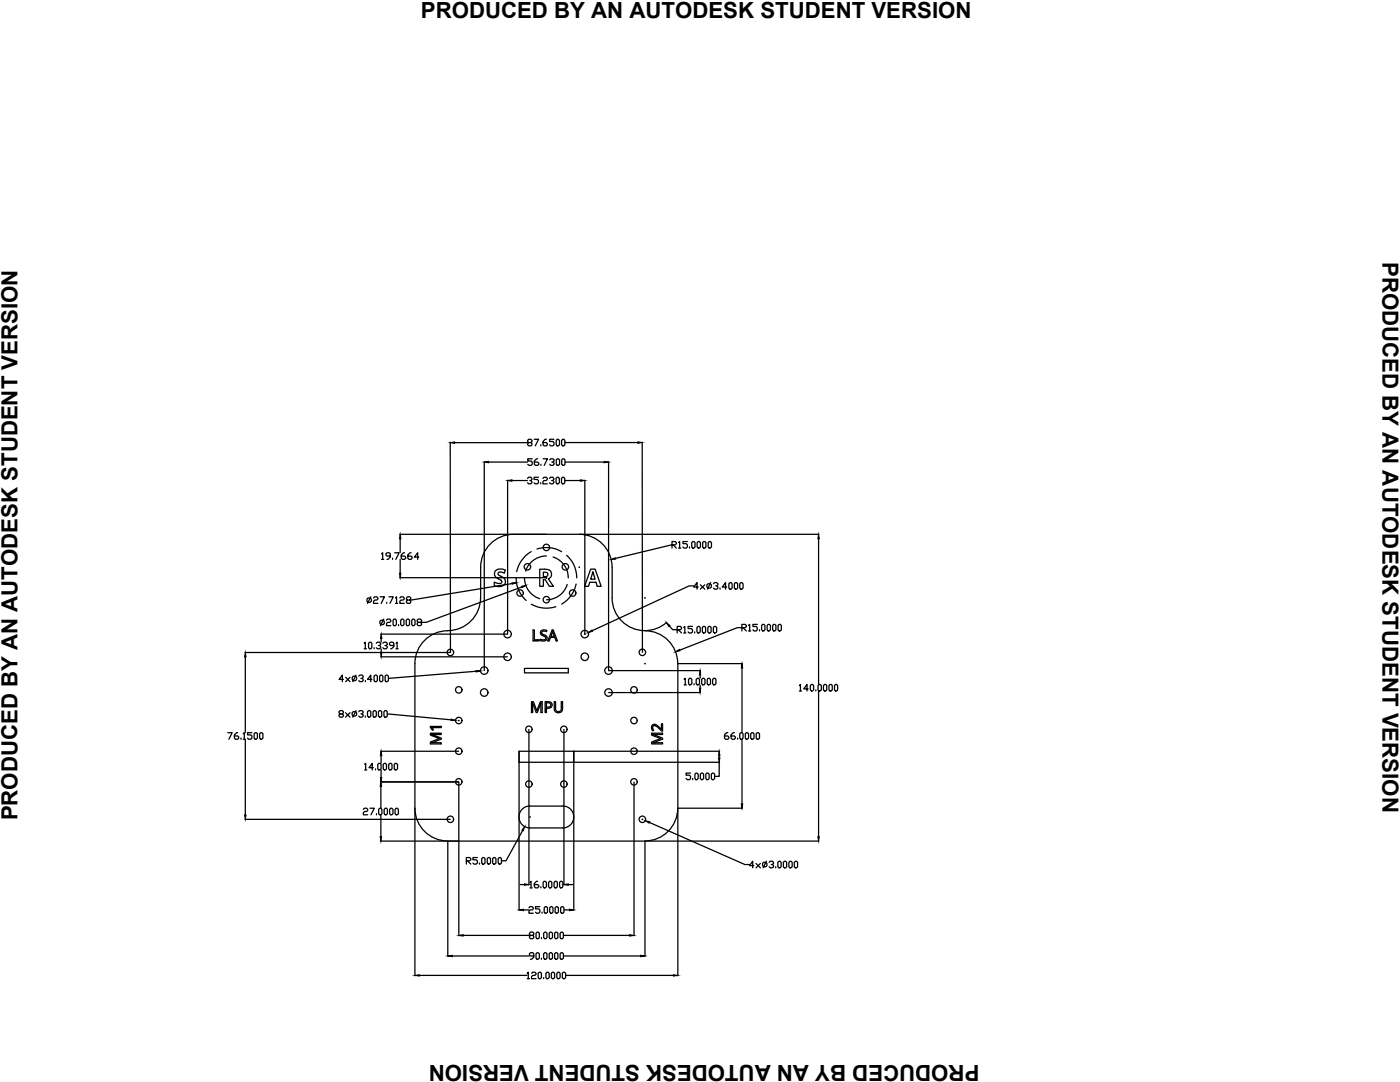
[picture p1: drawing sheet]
<svg xmlns="http://www.w3.org/2000/svg" width="279mm" height="216mm" viewBox="0 0 279 216" stroke-linecap="round" stroke-linejoin="round" font-family="sans-serif">
<!-- layer: MODELSKETCH_VISIBLE -->
<g fill="none" stroke="#000" stroke-width=".25">
<path d="M95.9 119.3a6.6 6.6 0 0 1-6.5 6.5M98.8 113.9a1.65 1.65 0 0 1 2.1-.1l-.3 .5a.71 .71 0 0 0-1.2 .3l.5 .3a1.1 1.1 0 0 1 .9 1.4 1.1 1.1 0 0 1-1.5 .7l-.7-.2v-.6l.9 .2h.4a.44 .44 0 0 0 .2-.5 .44 .44 0 0 0-.4-.3 1.12 1.12 0 0 1-.9-1.7zM107.7 113.6h1a1.03 1.03 0 0 1 1.3 .6 1.03 1.03 0 0 1-.6 1.3l1 1.5h-.8l-.8-1.3h-.4v1.3h-.7zM108.4 114.2a.58 .58 0 0 1 .7 0 .58 .58 0 0 1 .2 .6l-.3 .3h-.6zM117.9 113.6h.9l1.2 3.4h-.8l-.3-.8h-1.2l-.2 .8h-.8zM118.3 114.1l.5 1.5h-.9zM122.2 113.2a6.6 6.6 0 0 0-6.6-6.6h-13.1a6.6 6.6 0 0 0-6.6 6.6v6.1M122.2 119.3a6.6 6.6 0 0 0 6.5 6.5M122.2 113.2v6.1M89.4 125.9a6.6 6.6 0 0 0-6.6 6.5v28.9a6.6 6.6 0 0 0 6.6 6.5M104.7 133.4h8.7v.9h-8.7zM106.4 125.7h.2v2h1v.2h-1.2z"/>
<path d="M108 125.9l.4-.2 .7 .1v.2l-.6-.1a.39 .39 0 0 0-.4 .4 .39 .39 0 0 0 .5 .4 .65 .65 0 0 1 .6 .8 .65 .65 0 0 1-1 .4l-.4-.1v-.2l.8 .1a.42 .42 0 0 0 .3-.5 .42 .42 0 0 0-.5-.3 .64 .64 0 0 1-.4-1zM110.2 125.7h.2l.9 2.2h-.3l-.3-.7h-.8l-.3 .7h-.3zM110.3 126l.3 1h-.7zM128.7 125.9a6.6 6.6 0 0 1 6.6 6.5v28.9a6.6 6.6 0 0 1-6.6 6.5M85.9 144.9h2.2v.3h-2l.4 .4-.2 .1-.4-.5zM85.9 146.3h2.2v.3l-2-.1 2 .8v.2l-2 .7h2v.2h-2.2v-.3l1.8-.7-1.8-.7zM103.6 149.9h10.9v2.2h-10.9zM106.1 140h.3l.7 1.8 .7-1.8h.4v2.2h-.2v-1.9l-.8 1.9h-.2l-.7-1.9v1.9h-.2zM108.8 140h.6a.68 .68 0 0 1 .8 .7 .68 .68 0 0 1-.9 .6h-.2v.9h-.3zM109.1 140.2a.57 .57 0 0 1 .8 .6 .65 .65 0 0 1-.8 .3zM110.6 140h.3v1.4a.57 .57 0 0 0 .6 .6 .57 .57 0 0 0 .5-.6v-1.4h.3v1.4a.83 .83 0 0 1-.9 .8 .83 .83 0 0 1-.8-.8zM130 146.3h2.2v.3l-1.9-.1 1.9 .8v.2l-1.9 .7h1.9v.2h-2.2v-.3l1.8-.7-1.8-.7z"/>
<path d="M130.2 144.7a.9 .9 0 0 1 1.3 .4l.5 .4v-1.1h.2v1.5h-.2l-.7-.7a.55 .55 0 0 0-.6-.4 .55 .55 0 0 0-.5 .5l.2 .4-.1 .1a.93 .93 0 0 1-.1-1.1zM89.4 167.8h39.3M105.8 160.8a2.19 2.19 0 0 0-2.2 2.2 2.19 2.19 0 0 0 2.2 2.2h6.5a2.19 2.19 0 0 0 2.2-2.2 2.19 2.19 0 0 0-2.2-2.2M105.8 160.8h6.5"/>
<circle cx="103.8" cy="118.3" r=".65"/>
<circle cx="105.3" cy="113.1" r=".65"/>
<circle cx="109" cy="109.2" r=".65"/>
<circle cx="109" cy="119.7" r=".65"/>
<circle cx="112.8" cy="113.1" r=".65"/>
<circle cx="114.3" cy="118.3" r=".65"/>
<circle cx="89.9" cy="130.2" r=".65"/>
<circle cx="91.6" cy="137.7" r=".65"/>
<circle cx="96.6" cy="133.8" r=".75"/>
<circle cx="96.6" cy="138.2" r=".75"/>
<circle cx="101.3" cy="126.5" r=".75"/>
<circle cx="101.3" cy="131.1" r=".75"/>
<circle cx="116.7" cy="131.1" r=".75"/>
<circle cx="116.7" cy="126.5" r=".75"/>
<circle cx="121.4" cy="133.8" r=".75"/>
<circle cx="121.4" cy="138.2" r=".75"/>
<circle cx="126.5" cy="137.7" r=".65"/>
<circle cx="128.2" cy="130.2" r=".65"/>
<circle cx="91.6" cy="149.9" r=".65"/>
<circle cx="91.6" cy="143.8" r=".65"/>
<circle cx="91.6" cy="156" r=".65"/>
<circle cx="105.5" cy="145.5" r=".65"/>
<circle cx="105.5" cy="156.5" r=".65"/>
<circle cx="112.5" cy="145.5" r=".65"/>
<circle cx="112.5" cy="156.5" r=".65"/>
<circle cx="126.5" cy="149.9" r=".65"/>
<circle cx="126.5" cy="156" r=".65"/>
<circle cx="126.5" cy="143.8" r=".65"/>
<circle cx="89.9" cy="163.5" r=".65"/>
<circle cx="128.2" cy="163.5" r=".65"/>
</g>
<!-- layer: 0 -->
<g fill="none" stroke="#000" stroke-width=".25">
<path d="M89.9 88.2v42M90.7 88.3h14.6M96.6 92.1v41.7M97.5 92.2h7.8M101.3 95.8v30.7h-25.3M102.2 95.9h3M105.3 95.5l.2-.3h.4l.3 .5-.5 .2M105.5 88.3l-.2-.2 .2-.4h.5l.2 .4-.2 .2h-.5l-.2 .5 .2 .2h.5l.2-.2-.2-.5M105.9 95.9l.3 .2-.3 .4h-.4l-.2-.2M106.2 91.5h-.9v.5h.7l.2 .2v.4l-.2 .3h-.4l-.3-.3M106.6 87.7h.9l-.7 1.3M107.3 91.5h-.2l-.5 .5v.6l.3 .3h.4l.2-.3v-.2l-.2-.2h-.7"/>
<path d="M107.5 95.2h-.9v.5h.7l.2 .2v.4l-.2 .2h-.5l-.2-.2M107.9 96.3v.2M107.9 88.8v.2M108 92.6v.3M108.4 95.5l.2-.3h.4l.2 .3-.2 .4h-.4l-.2 .2v.4h.8M108.4 91.5h.9l-.7 1.4M109 87.7h-.2l-.4 .4v.7l.2 .2h.4l.2-.2-.2-.5h-.6M109.7 95.5l.2-.3h.4l.2 .5-.2 .2h-.2M109.7 91.8l.2-.3h.5l.2 .3v.2l-.2 .2h-.3M110.3 95.9l.2 .2-.2 .4h-.4l-.2-.2M110.4 92.2l.2 .2v.2l-.2 .3h-.5l-.2-.3M110.6 87.7h-.9v.4h.6l.3 .2v.5l-.3 .2h-.4l-.2-.2"/>
<path d="M111 91.8l.2-.3 .5 .3v.8l-.3 .3-.4-.3zM111.2 95.2l.4 .3v.8l-.2 .2-.4-.2v-.8zM111.2 87.7l.5 .2v.9l-.3 .2-.4-.2v-.9zM112.1 95.5l.2-.3h.2l.2 .3v.8l-.2 .2-.4-.2zM112.1 87.9l.2-.2h.2l.2 .2v.9l-.2 .2-.4-.2zM112.1 91.8l.2-.3 .5 .3v.8l-.3 .3-.4-.3zM112.8 95.9h3M112.8 88.3h14.5M112.8 92.2h7.8M116.7 95.8v30.8M121.5 92.1v41.7M128.2 88.2v42"/>
<path d="M73.4 119.3h.5l.2 .2v.5l-.2 .2h-.5l-.2-.2v-.5zM74 119.1l-.7 1.3M74.5 119.3l.3-.2h.4l.2 .2-.2 .4h-.4l-.3 .3v.4h.9M75.9 119.1h.8l-.6 1.3M76.1 110.5l.3-.2v1.3M76.1 111.6h.5M77.6 119.1h.9l-.7 1.3M77.9 111h-.7l-.2-.3 .2-.4h.5l.2 .2v.7l-.5 .4h-.2M78.3 111.4v.2M78.8 110.3h.9l-.7 1.3M78.9 119.3l.2-.2v1.3M79.8 106.6h29.2"/>
<path d="M79.8 115.3h29.2M79.8 119.3l.2-.2h.5l.2 .2-.2 .4h-.5l-.2 .3v.4h.9M79.9 107.5v2.8M79.9 111.6v2.8M80.7 110.3h-.2l-.4 .4v.7l.2 .2h.4l.3-.4-.3-.2h-.6M81.3 119.7l-.2-.2 .2-.4h.5l.2 .4-.2 .2h-.5l-.2 .5 .2 .2h.5l.2-.2-.2-.5M82 110.3h-.2l-.4 .4v.7l.2 .2h.4l.3-.2-.3-.4h-.6M83.6 111.2h-.9l.7-.9v1.3M102.2 116.4l-20.2 3.3M103 115.3a5.9 5.9 0 0 0 2 4.5M104.1 117.1l-19.1 7.1h-.8M104.7 115.3a4.4 4.4 0 0 0 3 4.2"/>
<path d="M106 110.1a6 6 0 0 0-2.9 4M107.2 109.6a6 6 0 0 1 4.9 .5M109 115.3h.1M109.1 110.9a4.4 4.4 0 0 0-4.2 3.1M109.1 115.3h.1M110.4 111.1a4.3 4.3 0 0 1 3 4.2M113.1 110.8a5.9 5.9 0 0 1 2 4.5M113.2 116.6a4.3 4.3 0 0 1-4.1 3.1M115 116.5a6 6 0 0 1-2.9 4M115.6 113.2h.1M115.6 113.1v.1M115.6 106.6h47.8"/>
<path d="M128.7 119.3h.1M134.1 108.7l-11.3 2.7M134.1 108.7h.7l.2-.4-.2-.2h-.7v1.3M134.3 108.7l.7 .7M135.4 108.3l.2-.2v1.3M135.4 109.4h.5M137.2 108.1h-.9v.4h.6l.3 .2v.4l-.3 .3h-.4l-.2-.3M137.6 109.1v.3M138 108.3l.3-.2 .4 .2v.8l-.2 .3h-.2l-.3-.3zM138.4 116.9h-.9l-19.3 9M139.1 108.3l.3-.2 .4 .2v.8l-.2 .3-.5-.3zM139.3 117.1h-.8l.6-.9v1.4"/>
<path d="M139.8 116.7l.9 .9M140.2 108.3l.2-.2h.3l.2 .2v.8l-.2 .3h-.3l-.2-.3zM140.7 116.7l-.9 .9M141.1 116.7l.2-.2h.4l.3 .2v.4l-.3 .2h-.4l-.2-.2zM141.3 108.3l.2-.2 .5 .2v.8l-.2 .3h-.3l-.2-.3zM141.8 116.2l-.6 1.4M142.4 116.5l.2-.3h.4l.3 .5-.5 .2M143 116.9l.3 .2v.2l-.3 .3h-.4l-.2-.3M143.7 117.3v.3M145 117.1h-.9l.7-.9v1.4M145.7 116.2h.2l.2 .3v.8l-.2 .3h-.2l-.2-.3v-.8zM146.8 116.2l.4 .3v.8l-.2 .3-.4-.3v-.8z"/>
<path d="M147.8 116.2h.3l.2 .3v.8l-.2 .3h-.3l-.2-.3v-.8zM163.4 107.5v29M48.9 130.2h41M49 131.1v15.1M68.5 135.6h-.8l.6-.9v1.3M69 135.1l.9 .9M69.9 135.1l-.9 .9M70.5 134.9h.5l.2 .2v.5l-.2 .2h-.5l-.2-.2v-.5zM71.1 134.7l-.7 1.3M71.6 134.9l.2-.2h.5l.2 .2v.2l-.2 .3h-.3M72.3 135.4l.2 .2v.2l-.2 .2h-.5l-.2-.2M72.7 128.4l.2-.3v1.4"/>
<path d="M72.7 129.5h.4M72.9 135.8v.2M73.6 128.4l.2-.3 .4 .3v.8l-.2 .3-.4-.3zM74.2 135.6h-.9l.7-.9v1.3M74.7 134.9l.2-.2 .4 .2v.9l-.2 .2-.4-.2zM74.7 129.2v.3M75.1 128.4l.2-.3h.5l.2 .3v.2l-.2 .2h-.3M75.8 128.8l.2 .2v.2l-.2 .3h-.5l-.2-.3M76 134.7h.2l.2 .2v.9l-.2 .2h-.2l-.2-.2v-.9zM76 131.1h25.3M76 123.8h.5l.2 .2v.4l-.2 .2h-.5l-.2-.2v-.4zM76.1 127.4v.7"/>
<path d="M76.1 129.5v.7M76.4 128.4l.2-.3h.5l.2 .3v.2l-.2 .2h-.3M76.6 123.5l-.7 1.3M76.9 134.9l.2-.2 .4 .2v.9l-.2 .2-.4-.2zM77.1 128.8l.2 .2v.2l-.2 .3h-.5l-.2-.3M77.1 123.8l.2-.3h.5l.2 .3-.2 .4h-.5l-.2 .2v.4h.9M77.2 120.2v.2M78.6 128.8h-.7l-.2-.2v-.2l.2-.3h.5l.2 .3v.6l-.5 .5h-.2M78.7 123.5h.2l.2 .3v.8l-.2 .2h-.2l-.3-.2v-.8zM78.9 120.4h.5M79 128.4l.2-.3v1.4M79 129.5h.5"/>
<path d="M79.5 124.6v.2M80 123.8l.2-.3h.2l.2 .3v.8l-.2 .2-.4-.2zM81.3 123.5h.2l.2 .3v.8l-.2 .2h-.2l-.2-.2v-.8zM82.4 123.5l.4 .3v.8l-.2 .2-.4-.2v-.8zM83.5 124.2l-.3-.2 .3-.5h.4l.2 .5-.2 .2h-.4l-.3 .4 .3 .2h.4l.2-.2-.2-.4M95 133.9l-17.4 1.5M106 120.6a6.1 6.1 0 0 0 4.9 .5M116.7 126.5h.1M121.5 133.8h18.3M121.5 138.2h18.3M128.7 132.4h.1M128.7 132.4v.1"/>
<path d="M133.1 124.2l-1.7 1.1-1.3 .4-1.4 .1M133.6 124.9l.6 .7h.9M135.1 125.6h.7l.2-.4-.2-.2h-.7v1.3M135.3 132.4h12.9M135.4 125.6l.6 .7M136.5 125.2l.2-.2v1.3M136.5 126.3h.4M136.5 135.6l.3-.3v1.4M136.5 136.7h.5M137.6 135.3h.3l.2 .3v.8l-.2 .3h-.3l-.2-.3v-.8zM138.2 125h-.9v.4h.7l.2 .2v.5l-.2 .2h-.5l-.2-.2M138.5 136.4v.3"/>
<path d="M138.6 126.1v.2M138.9 135.6l.3-.3h.2l.2 .3v.8l-.2 .3-.5-.3zM139.3 125l.4 .2v.9l-.2 .2-.4-.2v-.9zM139.7 134.7v.6M139.7 136.7v.6M140.2 125.2l.2-.2h.2l.2 .2v.9l-.2 .2-.4-.2zM140.3 135.3h.2l.2 .3v.8l-.2 .3h-.2l-.3-.3v-.8zM141.4 135.3l.4 .3v.8l-.2 .3-.5-.3v-.8zM141.5 125h.2l.2 .2v.9l-.2 .2h-.2l-.2-.2v-.9zM142.2 135.6l.3-.3h.2l.2 .3v.8l-.2 .3-.5-.3zM142.6 125l.4 .2v.9l-.2 .2-.4-.2v-.9zM148 125.2h-.8l-11.5 4.5"/>
<path d="M148.1 125.2h.6l.2-.4-.2-.2h-.6v1.3M148.1 133.3v12.9M148.3 125.2l.6 .7M149.4 124.8l.2-.2v1.3M149.4 125.9h.4M151.1 124.6h-.8v.4h.6l.2 .2v.5l-.2 .2h-.4l-.2-.2M151.6 125.7v.2M152 124.8l.2-.2 .5 .2v.9l-.3 .2-.4-.2zM153.1 124.8l.2-.2h.2l.3 .2v.9l-.3 .2h-.2l-.2-.2zM154.2 124.8l.2-.2 .5 .2v.9l-.3 .2h-.2l-.2-.2zM155.3 124.8l.2-.2 .4 .2v.9l-.2 .2-.4-.2zM159.5 136.8l.2-.2v1.3"/>
<path d="M159.5 137.9h.5M161.3 137.5h-.9l.7-.9v1.3M161.9 136.6h.3l.2 .2v.9l-.2 .2-.5-.2v-.9zM162.8 137.7v.2M163.4 137.9v29.1M163.5 136.6l.4 .2v.9l-.2 .2-.4-.2v-.9zM164.3 136.8l.3-.2h.2l.2 .2v.9l-.2 .2-.5-.2zM165.7 136.6h.2l.2 .2v.9l-.2 .2h-.2l-.3-.2v-.9zM166.8 136.6h.2l.2 .2v.9l-.2 .2-.5-.2v-.9zM45.5 146.2h.8l-.6 1.3M47.4 146.2h-.2l-.4 .4v.7l.2 .2h.4l.2-.4-.2-.2h-.6M48.1 147.3v.2"/>
<path d="M48.5 146.4l.2-.2v1.3M48.5 147.5l.5 .1v15M50.3 146.2h-.9v.4h.7l.2 .3v.4l-.2 .2h-.5l-.2-.2M50.7 146.4l.2-.2h.3l.2 .2v.9l-.2 .2h-.3l-.2-.2zM51.8 146.4l.2-.2 .5 .2v.9l-.3 .2h-.2l-.2-.2zM67.9 142.5l-.3-.3v-.2l.3-.2h.4l.2 .2v.2l-.2 .3h-.4l-.3 .2v.2l.3 .2h.4l.2-.2v-.2l-.2-.2M69 142.2l.9 .9M69.9 142.2l-.9 .9M70.3 142.2l.2-.2h.4l.3 .2v.5l-.3 .2h-.4l-.2-.2zM71.1 141.8l-.7 1.3M71.6 142l.2-.2h.4l.3 .2v.2l-.5 .3M72.2 142.5l.3 .2-.3 .4h-.4l-.2-.2"/>
<path d="M72.8 152.5l.2-.2v1.3M72.8 153.6h.4M72.9 142.9v.2M73.3 142l.3-.2h.2l.2 .2v.9l-.2 .2h-.2l-.3-.2zM74.4 142l.3-.2 .4 .2v.9l-.2 .2h-.2l-.3-.2zM74.5 153.2h-.9l.7-.9v1.3M75 153.4v.2M75.4 152.5l.2-.2 .5 .2v.9l-.3 .2-.4-.2zM75.5 142l.3-.2 .4 .2v.9l-.2 .2-.5-.2zM75.9 156h15.6M76 149.9h15.5M76 156.9v4.3"/>
<path d="M76.1 150.8v1.5M76.1 153.7v1.5M76.5 152.5l.2-.2 .4 .2v.9l-.2 .2-.4-.2zM76.6 142l.2-.2h.3l.2 .2v.9l-.2 .2h-.3l-.2-.2zM77.3 142.5l12.7 1.1M77.6 152.5l.2-.2h.2l.2 .2v.9l-.2 .2h-.2l-.2-.2zM78.7 152.5l.2-.2 .4 .2v.9l-.2 .2-.4-.2zM91.5 143.8h.1M91.6 143.7v.1M91.6 156.1v30.6M103.6 149.9v31.8M105.6 145.6v31"/>
<path d="M112.5 145.6v31M114.5 149.9v31.8M114.5 149.9h29.1M114.5 152.1h29.1M126.5 156.1v30.6M137.8 154.3h-.9v.4h.7l.2 .2v.4l-.2 .3h-.4l-.3-.3M138.2 155.3v.3M138.7 154.5l.2-.2 .4 .2v.8l-.2 .3h-.2l-.2-.3zM139.8 154.5l.2-.2 .4 .2v.8l-.2 .3-.4-.3zM140.9 154.5l.2-.2h.2l.2 .2v.8l-.2 .3h-.2l-.2-.3zM142 154.5l.2-.2 .4 .2v.8l-.2 .3h-.2l-.2-.3zM143.5 152.1v2.8h-.8"/>
<path d="M143.5 150.8v.4M145.2 146.2h-.2l-.4 .4v.7l.2 .2h.4l.3-.4-.3-.2h-.6M146.6 146.2h-.3l-.4 .4v.7l.2 .2h.5l.2-.4-.2-.2h-.7M147.2 147.3v.2M147.6 146.4l.2-.2h.3l.2 .2v.9l-.2 .2h-.3l-.2-.2zM148.1 147.6v12.8M148.7 146.4l.2-.2 .5 .2v.9l-.2 .2h-.3l-.2-.2zM149.8 146.4l.3-.2 .4 .2v.9l-.2 .2-.5-.2zM150.9 146.4l.2-.2h.3l.2 .2v.9l-.2 .2h-.3l-.2-.2zM48.9 163.5h41M72.5 161.5l.2-.2h.5l.2 .2-.2 .4h-.5l-.2 .3v.4h.9M73.8 161.3h.9l-.7 1.3"/>
<path d="M75.1 162.4v.2M75.6 161.5l.2-.2h.2l.2 .2v.9l-.2 .2-.4-.2zM75.9 167.8h15.6M76 162.6v4.4M76.9 161.3h.2l.2 .2v.9l-.2 .2h-.2l-.2-.2v-.9zM78 161.3l.4 .2v.9l-.2 .2-.4-.2v-.9zM79.1 161.3h.2l.2 .2v.9l-.2 .2-.5-.2v-.9zM82.8 161.3v33.4M89.4 167.9v22.9M93.1 171.8h.6l.3-.2v-.3l-.3-.2h-.6v1.3M93.3 171.8l.7 .6M95.3 171.1h-.9v.5h.6l.3 .2v.4l-.3 .2h-.4l-.2-.2"/>
<path d="M95.7 172.2v.2M96.1 171.3l.3-.2h.2l.2 .2v.9l-.2 .2h-.2l-.3-.2zM97.2 171.3l.3-.2 .4 .2v.9l-.2 .2-.5-.2zM98.3 171.3l.3-.2 .4 .2v.9l-.2 .2-.5-.2zM99.4 171.3l.2-.2h.3l.2 .2v.9l-.2 .2h-.3l-.2-.2zM103.8 176.5h.9M104.3 165.7l-3.3 6.1h-.9M105.7 163h.1M105.8 176.1l.2-.2v1.3M105.8 177.2h.4M105.8 163v.1M107.3 175.9h-.2l-.5 .4v.6l.3 .3h.4l.2-.5-.2-.2h-.7"/>
<path d="M108 176.9v.3M108.4 176.1l.2-.2 .5 .2v.8l-.3 .3h-.2l-.2-.3zM109.5 176.1l.2-.2 .4 .2v.8l-.2 .3-.4-.3zM110.6 176.1l.2-.2h.2l.2 .2v.8l-.2 .3h-.2l-.2-.3zM111.7 176.1l.2-.2 .4 .2v.8l-.2 .3h-.2l-.2-.3zM113.4 176.5h.9M128.2 163.5h.1M128.2 163.4v.1M128.7 167.9v22.9M128.8 167.8h34.6M129.6 164.1l19.1 8.4h.8M135.3 161.3v33.4"/>
<path d="M135.3 161.3h12.9M150.4 172.7h-.8l.6-.8v1.3M150.9 172.3l.8 .9M151.7 172.3l-.8 .9M152.4 172.1h.4l.3 .2v.4l-.3 .3h-.4l-.2-.3v-.4zM153 171.9l-.7 1.3M153.5 172.1l.2-.2h.5l.2 .2v.2l-.2 .2h-.3M154.2 172.5l.2 .2v.3l-.2 .2h-.5l-.2-.2M154.8 173v.2M155.2 172.1l.3-.2 .4 .2v.9l-.2 .2-.5-.2zM156.5 171.9h.3l.2 .2v.9l-.2 .2h-.3l-.2-.2v-.9zM157.4 172.1l.2-.2 .5 .2v.9l-.2 .2-.5-.2z"/>
<path d="M158.5 172.1l.3-.2 .4 .2v.9l-.2 .2-.5-.2zM83.7 194.6h21.5M90.3 190.8h15.3M92.4 186.6h13.2M104.5 181.6h1M105.2 194.2l.2-.2v1.3M105.2 195.3h.5M105.6 181.1l.2-.2h.4l.2 .2-.2 .5h-.4l-.2 .2v.4h.8M105.9 186.6l-.2-.2v-.2l.2-.2h.4l.2 .2v.2l-.2 .2h-.4l-.2 .3v.2l.2 .2h.4l.2-.2v-.2l-.2-.3M106.1 194.2l.2-.2h.4l.3 .2v.2l-.3 .2h-.4l-.2 .3v.4h.9M106.5 190.8h-.6l-.2-.3v-.2l.2-.2h.4l.2 .2v.7l-.4 .4h-.2M107 190.3l.2-.2 .4 .2v.9l-.2 .2-.4-.2z"/>
<path d="M107 186.2l.2-.2 .4 .2v.9l-.2 .2-.4-.2zM107.4 194.2l.2-.2 .5 .2v.9l-.3 .2-.4-.2zM107.7 180.9h-.8v.5h.6l.2 .2v.4l-.2 .2h-.4l-.2-.2M108.1 187.1v.2M108.1 191.2v.2M108.2 182v.2M108.5 190.3l.2-.2h.2l.3 .2v.9l-.3 .2h-.2l-.2-.2zM108.5 186.2l.2-.2h.2l.3 .2v.9l-.3 .2h-.2l-.2-.2zM108.5 195.1v.2M108.8 180.9h.3l.2 .2v.9l-.2 .2h-.3l-.2-.2v-.9zM108.9 194.2l.3-.2 .4 .2v.9l-.2 .2-.5-.2zM109.6 190.3l.2-.2 .5 .2v.9l-.3 .2-.4-.2z"/>
<path d="M109.6 186.2l.2-.2 .5 .2v.9l-.3 .2-.4-.2zM109.9 180.9l.5 .2v.9l-.3 .2-.4-.2v-.9zM110 194.2l.3-.2 .4 .2v.9l-.2 .2-.5-.2zM110.7 190.3l.2-.2 .4 .2v.9l-.2 .2-.4-.2zM110.7 186.2l.2-.2 .4 .2v.9l-.2 .2-.4-.2zM110.8 181.1l.2-.2h.2l.2 .2v.9l-.2 .2-.4-.2zM111.1 194.2l.2-.2h.3l.2 .2v.9l-.2 .2h-.3l-.2-.2zM111.8 190.3l.2-.2h.2l.2 .2v.9l-.2 .2h-.2l-.2-.2zM111.8 186.2l.2-.2h.2l.2 .2v.9l-.2 .2h-.2l-.2-.2zM112.1 180.9h.2l.2 .2v.9l-.2 .2h-.2l-.2-.2v-.9zM112.2 194.2l.2-.2 .5 .2v.9l-.3 .2-.4-.2zM112.5 190.8h15.3"/>
<path d="M112.5 186.6h13.2M112.6 181.6h1M112.9 194.6h21.5"/>
</g>
<g fill="#000" stroke="#000" stroke-width=".2">
<path d="M89.9 88.3l.8-.1v.3zM96.6 92.2l.9-.1v.3zM101.3 95.9l.9-.2v.3zM115.8 95.7l.9 .2-.9 .1zM120.6 92.1l.9 .1-.9 .2zM127.3 88.2l.9 .1-.9 .2zM79.7 114.4h.3l-.1 .9zM79.9 106.6l.1 .9h-.3zM102.2 116.3h.9l-.9 .3zM104.1 117l.8-.2-.7 .5zM122 111.6l.8-.3 .1 .3zM163.4 106.6l.1 .9h-.3z"/>
<path d="M49 130.2l.1 .9h-.3zM76.1 126.5l.1 .9h-.3zM75.9 130.2h.3l-.1 .9zM95 133.8l.9 .1-.9 .2zM117.4 126.2l.7-.5 .1 .3zM133 124.2l.7 .6-.2 .2zM134.8 130l.8-.4 .1 .3zM139.7 133.8l.1 .9h-.2zM139.6 137.3h.2l-.1 .9zM148.1 132.4l.1 .9h-.3zM76 156l.2 .9h-.3zM75.9 155.2h.3l-.1 .8z"/>
<path d="M76.1 149.9l.1 .9h-.3zM90 143.5l.9 .2-.9 .1zM143.5 149.9l.2 .9h-.3zM143.4 151.2h.3l-.2 .9zM48.8 162.6h.3l-.1 .9zM75.9 167h.3l-.2 .8zM104.7 165l-.3 .8-.2-.1zM104.7 176.4l.9 .1-.9 .2zM112.5 176.5l.9-.1v.3zM128.8 163.8l.9 .2-.2 .3zM147.9 160.4h.3l-.1 .9zM163.2 167h.3l-.1 .8z"/>
<path d="M82.8 194.6l.9-.1v.3zM89.4 190.8l.9-.2v.3zM91.6 186.6l.8-.1v.3zM103.6 181.6l.9-.2v.3zM113.6 181.4l.9 .2-.9 .1zM125.7 186.5l.8 .1-.8 .2zM127.8 190.6l.9 .2-.9 .1zM134.4 194.5l.9 .1-.9 .2z"/>
</g>
<g font-size="4.4">
<text x="84" y="3.5">PRODUCED BY AN AUTODESK STUDENT VERSION</text>
<text x="275.9" y="52.2" transform="rotate(90 275.9 52.2)">PRODUCED BY AN AUTODESK STUDENT VERSION</text>
<text x="3.5" y="163.7" transform="rotate(-90 3.5 163.7)">PRODUCED BY AN AUTODESK STUDENT VERSION</text>
<text x="195.5" y="212.4" transform="rotate(180 195.5 212.4)">PRODUCED BY AN AUTODESK STUDENT VERSION</text>
</g>
</svg>
